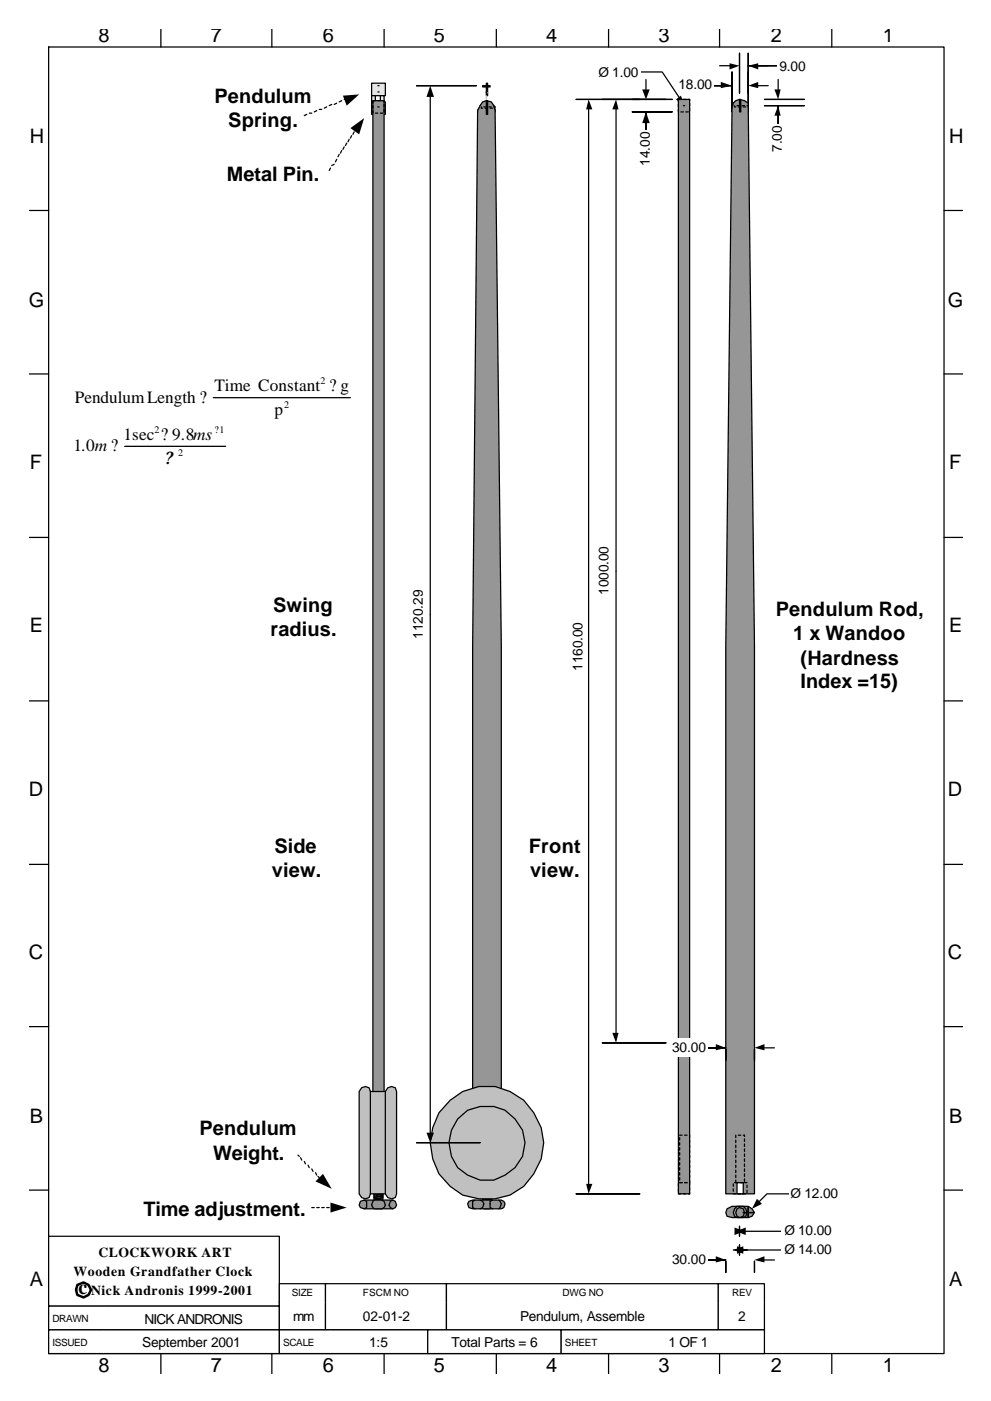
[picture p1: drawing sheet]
<svg xmlns="http://www.w3.org/2000/svg" width="210mm" height="297mm" viewBox="0 0 210 297" stroke-linecap="round" stroke-linejoin="round" font-family="sans-serif">
<g fill="none" stroke="#000" stroke-width=".26">
<path d="M10.3 10h190v277h-190zM34.1 6.2v3.8M57.7 6.2v3.8M81.5 6.2v3.8M105.3 6.2v3.8M129.1 6.2v3.8M152.7 6.2v3.8M176.5 6.2v3.8M6.3 44.6h4M200.3 44.6h4M6.3 79.3h4M200.3 79.3h4"/>
<path d="M6.3 113.9h4M200.3 113.9h4M6.3 148.6h4M200.3 148.6h4M6.3 183.3h4M200.3 183.3h4M6.3 217.7h4M200.3 217.7h4M6.3 252.3h4M200.3 252.3h4M34.1 287v4.3M57.7 287v4.3"/>
<path d="M81.5 287v4.3M105.3 287v4.3M129.1 287v4.3M152.7 287v4.3M176.5 287v4.3"/>
</g>
<g fill="#969696" stroke="#000" stroke-width=".26">
<path d="M154.3 256.3l1-.5h3.4l.8 .5 .6 .8-.6 .8-.8 .2h-3.4l-1-.2-.3-.8z" fill-rule="evenodd"/>
<path d="M155.8 256.3l.6-.5h1.3l.5 .5 .3 .8-.3 .8-.5 .2h-1.3l-.6-.2-.2-.8z" fill-rule="evenodd"/>
</g>
<path d="M155.3 15.3v8.4zM158.7 15.3v8.4zM147.4 18.2h7.9z" fill-rule="evenodd" fill="#fff"/>
<path d="M151.1 18.2h2.1M155.3 15.3v8.4v-8.4M155.3 18.2h-7.9h7.9M158.7 15.3v8.4v-8.4M160.9 18.2h2.1" fill="none" stroke="#000" stroke-width=".26"/>
<path d="M152.9 17.4l2.4 .8-2.4 .5zM158.7 18.2l2.2-.8v1.3z" fill="#000"/>
<path d="M143.4 16.1h7.9v3.9h-7.9z" fill-rule="evenodd" fill="#fff"/>
<path d="M156.4 256.3l.5-.3 .8 .3 .3 .8-.3 .8-.8 .2-.5-.2-.3-.8z" fill-rule="evenodd" fill="#969696" stroke="#000" stroke-width=".26"/>
<path d="M156.1 265h1.9zM156.9 264v2.1z" fill-rule="evenodd" fill="#fff"/>
<path d="M155.6 265h1.3M156.1 265h1.9h-1.9M156.9 266.1v-2.1v2.1M158.5 265h-1.6h9.5" fill="none" stroke="#000" stroke-width=".26"/>
<path d="M156.4 264.2l2.1 .8-2.1 .8zM155.6 265l2.1-.8v1.6z" fill="#000"/>
<g fill="#fff">
<path d="M165.9 262.9h10.8v4h-10.8z" fill-rule="evenodd"/>
<path d="M156.1 261.1h1.9zM156.9 260v2.1z" fill-rule="evenodd"/>
</g>
<path d="M156.1 261.1h1.9h-1.9M156.1 261.1h.8M156.9 262.1v-2.1v2.1M158 261.1h-1.1h9.5" fill="none" stroke="#000" stroke-width=".26"/>
<path d="M155.8 260.3l2.2 .8-2.2 .7zM156.1 261.1l2.1-.8v1.5z" fill="#000"/>
<g fill="#fff">
<path d="M165.9 258.9h10.8v4h-10.8z" fill-rule="evenodd"/>
<path d="M157.7 257.1h2.1zM158.7 256v2.1z" fill-rule="evenodd"/>
</g>
<path d="M157.7 257.1h2.1h-2.1M158.7 258.1v-2.1v2.1M167.7 253.1h-5l-1.6 1.6" fill="none" stroke="#000" stroke-width=".26"/>
<path d="M160.6 254.2l1.1 1-2.2 1.1z" fill="#000"/>
<g fill="#fff">
<path d="M167.5 251h10.8v4h-10.8z" fill-rule="evenodd"/>
<path d="M154 267.4v2.4zM160.1 267.4v2.4zM146.3 267.1h7.7z" fill-rule="evenodd"/>
</g>
<path d="M149.8 267.1h2.3M154 269.8v-2.4v2.4M154 267.1h-7.7h7.7M160.1 269.8v-2.4v2.4M161.9 267.1h2.4" fill="none" stroke="#000" stroke-width=".26"/>
<path d="M151.9 266.3l2.1 .8-2.1 .6zM160.1 267.1l2.1-.8v1.4z" fill="#000"/>
<path d="M142.3 265h7.7v4h-7.7z" fill-rule="evenodd" fill="#fff"/>
<path d="M155.3 22.4v.8M155.6 23.7v.3l.2 .3M156.1 21.6l-.5 .3M156.1 24.5l.3 .3M156.6 21.3h.6M156.9 24.8h.5M157.7 21.3l.5 .3M158.2 24.3l-.2 .2M158.5 22.1l.2 .6M158.7 23.2l-.2 .5" fill="none" stroke="#000" stroke-width=".26"/>
<path d="M156.1 21.3l.8-.2 1.1 .2 .7 .6 1.4 115.1v116.1h-6.1v-116.1l1.3-114.1 .3-1z" fill-rule="evenodd" fill="#969696" stroke="#000" stroke-width=".26"/>
<path d="M156.9 21.1h.3v2.6h-.3z" fill-rule="evenodd" fill="#fff" stroke="#000" stroke-width=".26"/>
<path d="M155.8 22.4v.3h.3M156.4 22.4h.5M156.6 22.7h.6M157.4 22.4h.6M157.7 22.7h.5M158.5 22.4h.2v.3" fill="none" stroke="#000" stroke-width=".26"/>
<path d="M156.4 250.7h1.3v2.4h-1.3z" fill-rule="evenodd" fill="#fff" stroke="#000" stroke-width=".26"/>
<g fill="none" stroke="#000" stroke-width=".26">
<path d="M155.6 253.1h.5M155.6 251v.5M155.6 252.1v.5M155.8 250.7h.8M156.1 240.7v.5M156.1 241.7v.6M156.1 242.8v.5M156.1 243.9v.5M156.1 244.9v.5M156.1 246v.5M156.1 247v.6M156.1 248.1v.5"/>
<path d="M156.1 249.1v.6M156.1 250.2v.5M156.6 240.7h.6M156.6 253.1h.6M156.9 250.7h.8M157.7 240.7h.3v.2M157.7 253.1h.5M158 250.7h.5M158 241.5v.5M158 242.5v.6M158 243.6v.5M158 244.7v.5"/>
<path d="M158 245.7v.5M158 246.8v.5M158 247.8v.6M158 248.9v.5M158 249.9v.6M158.5 251.3v.5M158.5 252.3v.6"/>
</g>
<path d="M134.1 23.7h8.5zM134.1 21.1h8.5zM137.1 23.7v8z" fill-rule="evenodd" fill="#fff"/>
<path d="M137.1 16.8v2.2M134.1 23.7h8.5h-8.5M134.1 21.1h8.5h-8.5M137.1 23.7v8v-8M137.1 25.8v2.2" fill="none" stroke="#000" stroke-width=".26"/>
<path d="M136.3 19h1.5l-.7 2.1zM137.1 23.7l.7 2.4h-1.5z" fill="#000"/>
<g fill="#fff">
<path d="M134.9 27.7h4v7.9h-4z" fill-rule="evenodd"/>
<path d="M162.2 22.4h8.5zM162.2 21.1h8.5zM165.1 22.4v7.1z" fill-rule="evenodd"/>
</g>
<path d="M165.1 16.8v2.2M162.2 22.4h8.5h-8.5M162.2 21.1h8.5h-8.5M165.1 22.4v7.1v-7.1M165.1 24.5v2.1" fill="none" stroke="#000" stroke-width=".26"/>
<path d="M164.3 19h1.3l-.5 2.1zM165.1 22.4l.5 2.1h-1.3z" fill="#000"/>
<g fill="#fff">
<path d="M163 26.4h4v6.1h-4z" fill-rule="evenodd"/>
<path d="M156.9 11.3v8.5zM158.7 11.3v8.5zM158.7 13.9h9.3z" fill-rule="evenodd"/>
</g>
<path d="M152.7 13.9h2.3M156.9 11.3v8.5v-8.5M158.7 11.3v8.5v-8.5M158.7 13.9h9.3h-9.3M160.9 13.9h2.1" fill="none" stroke="#000" stroke-width=".26"/>
<path d="M154.8 13.4l2.1 .5-2.1 .8zM158.7 13.9l2.2-.5v1.3z" fill="#000"/>
<g fill="#fff">
<path d="M164.8 11.8h6.4v4.3h-6.4z" fill-rule="evenodd"/>
<path d="M144.2 22.4h2.1zM145.3 21.3v2.2z" fill-rule="evenodd"/>
</g>
<path d="M135.5 15.3h5l3.7 5.5M144.2 22.4h2.1h-2.1M145.3 23.5v-2.2v2.2" fill="none" stroke="#000" stroke-width=".26"/>
<path d="M143.4 21.1l1.1-.8 .8 2.1z" fill="#000"/>
<g fill="#fff">
<path d="M126.7 13.1h9.3v4.3h-9.3z" fill-rule="evenodd"/>
<path d="M59.3 272.2h9.8v3.9h-9.8z" fill-rule="evenodd"/>
</g>
<path d="M10.3 262.1h49v14.8h-49z" fill-rule="evenodd" fill="#fff" stroke="#000" stroke-width=".26"/>
<path d="M59.3 276.1v-3.9h9.8v3.9" fill="none" stroke="#000" stroke-width=".26"/>
<path d="M69.1 272.2h25.6v3.9h-25.6z" fill-rule="evenodd" fill="#fff"/>
<path d="M69.1 276.1v-3.9h25.6v3.9" fill="none" stroke="#000" stroke-width=".26"/>
<path d="M94.7 272.2h57.7v3.9h-57.7z" fill-rule="evenodd" fill="#fff"/>
<path d="M94.7 276.1v-3.9h57.7v3.9" fill="none" stroke="#000" stroke-width=".26"/>
<path d="M152.4 272.2h9.8v3.9h-9.8z" fill-rule="evenodd" fill="#fff"/>
<path d="M152.4 276.1v-3.9h9.8v3.9" fill="none" stroke="#000" stroke-width=".26"/>
<path d="M10.3 276.9h12.7v5.1h-12.7z" fill-rule="evenodd" fill="#fff"/>
<path d="M23 276.9h-12.7v5.1h12.7" fill="none" stroke="#000" stroke-width=".26"/>
<path d="M23 276.9h36.3v5.1h-36.3z" fill-rule="evenodd" fill="#fff"/>
<path d="M23 276.9h36.3v5.1h-36.3" fill="none" stroke="#000" stroke-width=".26"/>
<path d="M59.3 276.1h9.8v5.9h-9.8z" fill-rule="evenodd" fill="#fff"/>
<path d="M59.3 276.1v5.9h9.8v-5.9" fill="none" stroke="#000" stroke-width=".26"/>
<path d="M69.1 276.1h25.6v5.9h-25.6z" fill-rule="evenodd" fill="#fff"/>
<path d="M69.1 276.1v5.9h25.6v-5.9" fill="none" stroke="#000" stroke-width=".26"/>
<path d="M94.7 276.1h57.7v5.9h-57.7z" fill-rule="evenodd" fill="#fff"/>
<path d="M94.7 276.1v5.9h57.7v-5.9" fill="none" stroke="#000" stroke-width=".26"/>
<path d="M152.4 276.1h9.8v5.9h-9.8z" fill-rule="evenodd" fill="#fff"/>
<path d="M152.4 276.1v5.9h9.8v-5.9" fill="none" stroke="#000" stroke-width=".26"/>
<path d="M10.3 282h11.7v5h-11.7z" fill-rule="evenodd" fill="#fff"/>
<path d="M22 282h-11.7v5h11.7" fill="none" stroke="#000" stroke-width=".26"/>
<path d="M22 282h37.3v5h-37.3z" fill-rule="evenodd" fill="#fff"/>
<path d="M22 282h37.3v5h-37.3" fill="none" stroke="#000" stroke-width=".26"/>
<path d="M59.3 282h10.8v5h-10.8z" fill-rule="evenodd" fill="#fff"/>
<path d="M70.1 282h-10.8v5h10.8" fill="none" stroke="#000" stroke-width=".26"/>
<path d="M70.1 282h20.7v5h-20.7z" fill-rule="evenodd" fill="#fff"/>
<path d="M70.1 282h20.7v5h-20.7" fill="none" stroke="#000" stroke-width=".26"/>
<path d="M90.8 282h28.3v5h-28.3z" fill-rule="evenodd" fill="#fff" stroke="#000" stroke-width=".26"/>
<path d="M119.1 282h10.8v5h-10.8z" fill-rule="evenodd" fill="#fff"/>
<path d="M129.9 282h-10.8v5h10.8" fill="none" stroke="#000" stroke-width=".26"/>
<path d="M129.9 282h32.3v5h-32.3z" fill-rule="evenodd" fill="#fff"/>
<path d="M129.9 282h32.3v5h-32.3" fill="none" stroke="#000" stroke-width=".26"/>
<path d="M122.2 253.1h13.5zM122.2 21.1h13.5z" fill-rule="evenodd" fill="#fff"/>
<path d="M122.2 21.1h13.5h-13.5M124.9 22.9v228.1M122.2 253.1h13.5h-13.5" fill="none" stroke="#000" stroke-width=".26"/>
<path d="M124.9 21.1l.8 2.1h-1.3zM124.4 251h1.3l-.8 2.1z" fill="#000"/>
<path d="M120.4 131.4h4.2v11.1h-4.2z" fill-rule="evenodd" fill="#fff"/>
<path d="M143.9 21.1h2.4v232h-2.4z" fill-rule="evenodd" fill="#969696" stroke="#000" stroke-width=".26"/>
<g fill="none" stroke="#000" stroke-width=".26">
<path d="M143.9 22.1v.6M143.9 23.2v.5M144.5 21.1h-.6v.5M144.5 23.7h.5M145 21.1h.5M145.5 23.7h.5M146 21.1h.3v.2M146.3 21.9v.5M146.3 22.9v.6M143.9 253.1h.6M143.9 251v.5M143.9 252.1v.5"/>
<path d="M144.2 250.7h.5M144.2 240.7h.5M144.2 241.2v.5M144.2 242.3v.5M144.2 243.3v.6M144.2 244.4v.5M144.2 245.4v.6M144.2 246.5v.5M144.2 247.6v.5M144.2 248.6v.5M144.2 249.7v.5M145 253.1h.5"/>
<path d="M145.3 250.7h.5M145.3 240.7h.5M146.3 252.9v.2h-.3M146.3 240.7v.5M146.3 241.7v.6M146.3 242.8v.5M146.3 243.9v.5M146.3 244.9v.5M146.3 246v.5M146.3 247v.6M146.3 248.1v.5M146.3 249.1v.6"/>
<path d="M146.3 250.2v1.1M146.3 251.8v.5"/>
</g>
<path d="M145 22.4h.3z" fill="#fff" stroke="#000" stroke-width=".26"/>
<g fill="none" stroke="#000" stroke-width=".26">
<path d="M65.1 24.3l-.5 .2M65.6 24h.5M67.2 23.5l-.5 .2M67.7 23.2h.6M69.3 22.7l-.5 .2M70.1 35.6l-.3 .6M70.4 22.1l-.6 .3M70.9 34.8l-.5 .3M71.4 21.9l-.5 .2M71.4 33.8l-.2 .5M72 32.7l-.3 .5M72.5 21.3l-.5 .3"/>
<path d="M72.5 31.9l-.3 .6M73 21.1h.3M73 31.1l-.2 .6M73.6 30.3l-.3 .6M74.1 29.5l-.3 .6M74.6 28.8l-.3 .5M75.1 28l-.2 .5M26.5 94.6h21.4M45.2 84.3h29.1M63.2 244.9l.3 .3M63.8 245.4l.2 .6M64.6 246.2l.2 .6"/>
<path d="M65.4 247l.2 .6M66.1 247.8l.3 .6M66.1 256h.6M66.9 248.6l.3 .5M67.2 256h.5M67.5 249.4l.2 .3M68.3 256h.5M69.3 256h.5"/>
</g>
<path d="M72.8 20.3l3.4-.3-2.6 2.4zM74.3 27.2l3-2.2-1.1 3.5zM68.5 248.9l1.9 3.2-3.5-1.6zM70.1 255l3.5 1-3.5 1.1z" fill="#000"/>
<g fill="#e6e6e6" stroke="#000" stroke-width=".26">
<path d="M78.8 17.6h3v2.7h-3z" fill-rule="evenodd"/>
<path d="M78.8 21.6h3v2.7h-3z" fill-rule="evenodd"/>
<path d="M78.8 20.3h.8v1.3h-.8z" fill-rule="evenodd"/>
<path d="M80.7 20.3h.8v1.3h-.8z" fill-rule="evenodd"/>
</g>
<path d="M80.2 18.2h.2z" fill="#c0c0c0" stroke="#000" stroke-width=".26"/>
<g fill="#fff" stroke="#000" stroke-width=".26">
<path d="M80.2 24h.2z"/>
<path d="M80.2 19.5h.2z"/>
<path d="M80.2 22.4h.2z"/>
</g>
<path d="M79.1 21.3h2.4v231h-2.4z" fill-rule="evenodd" fill="#969696" stroke="#000" stroke-width=".26"/>
<g fill="none" stroke="#000" stroke-width=".26">
<path d="M79.1 22.4v.5M79.1 23.5v.5M79.6 21.3h-.5v.6M79.6 24h.6M80.2 21.3h.5M80.7 24h.5M81.2 21.3h.3v.3M81.5 22.1v.6M81.5 23.2v.5M79.4 253.4v.5h.5M79.4 243.9v.5M79.4 244.9v.5"/>
<path d="M79.4 246v.5M79.4 247v.6M79.4 248.1v.5M79.4 249.1v.6M79.4 250.2v.5M79.4 251.3v.5M79.4 252.3v.6M79.9 243.9h.5M80.4 253.9h.6M81 243.9h.2v.2M81.2 244.7v.5M81.2 245.7v.5"/>
<path d="M81.2 246.8v.5M81.2 247.8v.6M81.2 248.9v.5M81.2 249.9v.6M81.2 251v.5M81.2 252.1v.5M81.2 253.1v.5"/>
</g>
<path d="M80.2 22.7h.2z" fill="#fff" stroke="#000" stroke-width=".26"/>
<path d="M79.4 245.2l.2-.3h1.1l.5 .3v9.2h-1.8z" fill-rule="evenodd" fill="#c0c0c0" stroke="#000" stroke-width=".26"/>
<g fill="none" stroke="#000" stroke-width=".26">
<path d="M79.4 254.2l1.8-.3-1.8 .5M79.4 253.4l1.8-.3-1.8 .5M79.4 252.6l1.8-.3-1.8 .6M79.4 251.8l1.8-.3-1.8 .6M79.4 250.7l1.8-.2-1.8 .5M79.4 249.9l1.8-.2-1.8 .5M79.4 245.4h1.8M81.2 253.4l-1.8 .5 1.8-.3M81.2 252.6l-1.8 .5 1.8-.2M81.2 251.8l-1.8 .5 1.8-.2M81.2 251l-1.8 .5 1.8-.2M81.2 250.7l-1.8 .6"/>
<path d="M81.2 249.9l-1.8 .6 1.8-.3M81.2 249.4l-1.8 .3M81.2 254.2l-1 .2"/>
</g>
<path d="M79.6 254.4h1.4v1.9h-1.4z" fill-rule="evenodd" fill="#c0c0c0" stroke="#000" stroke-width=".26"/>
<g fill="none" stroke="#000" stroke-width=".26">
<path d="M79.4 249.9l1.8-.2-1.8 .5M79.4 249.1l1.8-.2-1.8 .5M79.4 248.4l1.8-.3-1.8 .5M79.4 247.6l1.8-.3-1.8 .5M79.4 246.8l1.8-.3-1.8 .5M79.4 246l1.8-.3-1.8 .5M80.2 245.4l-.8 .3 1.8-.3M81.2 249.9l-1.8 .6M81.2 249.1l-1.8 .6 1.8-.3M81.2 248.4l-1.8 .5 1.8-.3M81.2 247.6l-1.8 .5 1.8-.3M81.2 246.8l-1.8 .5 1.8-.3"/>
<path d="M81.2 246l-1.8 .5 1.8-.3"/>
</g>
<path d="M76.5 254.7l.8-.3h6l.6 .3 .2 .8-.2 .5-.6 .3h-6l-.8-.3-.3-.5z" fill-rule="evenodd" fill="#969696" stroke="#000" stroke-width=".26"/>
<path d="M77.3 254.4l.5 .3v1.3l-.5 .3M79.4 254.4l-.3 .3-.3 .8 .6 .8M81 254.4l.5 .3 .3 .8-.3 .5-.5 .3M83.3 254.4l-.5 .3-.3 .8 .3 .5 .5 .3" fill="none" stroke="#000" stroke-width=".26"/>
<path d="M76.7 230.6l.8-.2 .8 .2 .3 .8h3.2l.5-.8 .8-.2 .8 .2 .2 .8v21.7l-.2 .8-.8 .3-.8-.3-.5-.8h-3.2l-.3 .8-.8 .3-.8-.3-.5-.8v-21.7z" fill-rule="evenodd" fill="#c0c0c0" stroke="#000" stroke-width=".26"/>
<path d="M78.6 231.4v21.7M81.8 231.4v21.7" fill="none" stroke="#000" stroke-width=".26"/>
<g fill="#e6e6e6" stroke="#000" stroke-width=".26">
<path d="M102.4 18.2h1.6v.2h-1.6z" fill-rule="evenodd"/>
<path d="M103.2 17.6h.3v2.7h-.3z" fill-rule="evenodd"/>
<path d="M103.2 21.6h.3v2.7h-.3z" fill-rule="evenodd"/>
</g>
<path d="M103.2 20.3v1.3" fill="none" stroke="#c0c0c0" stroke-width=".26"/>
<path d="M103.2 24h.3z" fill="#e6e6e6"/>
<path d="M103.2 24h.3" fill="none" stroke="#000" stroke-width=".26"/>
<path d="M103.2 22.4h.3v.3h-.3z" fill-rule="evenodd" fill="#e6e6e6"/>
<path d="M103.2 22.4v.3h.3" fill="none" stroke="#000" stroke-width=".26"/>
<path d="M103.2 19.5h.3v.3h-.3z" fill-rule="evenodd" fill="#e6e6e6"/>
<path d="M103.2 19.5v.3h.3" fill="none" stroke="#000" stroke-width=".26"/>
<path d="M102.4 245.2l.3-.3h1l.5 .3v9.2h-1.8z" fill-rule="evenodd" fill="#c0c0c0" stroke="#000" stroke-width=".26"/>
<g fill="none" stroke="#000" stroke-width=".26">
<path d="M102.4 253.6l1.8-.2-1.8 .5M102.4 252.9l1.8-.3-1.8 .5M102.4 252.1l1.8-.3-1.8 .5M102.4 251.3l1.8-.3-1.8 .5M102.4 250.5l1.8-.3-1.8 .5M102.4 249.7l1.8-.3-1.8 .5M102.4 245.2h1.8M104.2 253.9l-1.8 .5M104.2 253.6l-1.8 .6M104.2 252.9l-1.8 .5 1.8-.3M104.2 252.1l-1.8 .5 1.8-.3M104.2 251.3l-1.8 .5 1.8-.3"/>
<path d="M104.2 250.5l-1.8 .5 1.8-.3M104.2 249.7l-1.8 .5 1.8-.3M104.2 254.2l-1 .2"/>
</g>
<path d="M102.7 254.4h1.3v1.9h-1.3z" fill-rule="evenodd" fill="#c0c0c0" stroke="#000" stroke-width=".26"/>
<g fill="none" stroke="#000" stroke-width=".26">
<path d="M101.6 22.9l-.3 .6M101.6 24l.3 .5M102.1 22.1l-.2 .3M102.4 24.8l.3 .2h.2M102.9 21.6h-.2l-.3 .3M103.5 21.6h.2l.3 .3M104 24.8l-.3 .2h-.2M104.5 22.1l.3 .3v.3M104.8 24.3v.2h-.3M105 23.2v.5M102.4 249.7l1.8-.3-1.8 .5M102.4 248.9l1.8-.3-1.8 .5"/>
<path d="M102.4 248.1l1.8-.3-1.8 .6M102.4 247.3l1.8-.3-1.8 .6M102.4 246.5l1.8-.3-1.8 .6M103.2 245.2l-.8 .2M104.2 249.7l-1.8 .5 1.8-.3M104.2 248.9l-1.8 .5 1.8-.3M104.2 248.1l-1.8 .5 1.8-.2M104.2 247.3l-1.8 .5 1.8-.2M104.2 246.5l-1.8 .5 1.8-.2M104.2 245.7l-1.8 .5 1.8-.2M104.2 245.4l-1.8 .6M104.2 245.2l-1.8 .5"/>
</g>
<path d="M102.4 21.6l.8-.3 1 .3 .6 .8 .2 1.1 1.4 113.7v116.2h-6.1v-116.2l1-113.7z" fill-rule="evenodd" fill="#969696" stroke="#000" stroke-width=".26"/>
<path d="M103.2 21.3h.3v3h-.3z" fill-rule="evenodd" fill="#fff" stroke="#000" stroke-width=".26"/>
<path d="M102.1 22.7v.2h.3M102.7 22.7h.5M102.9 22.9h.6M103.7 22.7h.5M104 22.9h.5M104.8 22.7h.2v.2" fill="none" stroke="#000" stroke-width=".26"/>
<path d="M102.7 251h1.3v2.4h-1.3z" fill-rule="evenodd" fill="#c0c0c0" stroke="#000" stroke-width=".26"/>
<g fill="none" stroke="#000" stroke-width=".26">
<path d="M101.9 253.4h.5M101.9 251.3v.5M101.9 252.3v.6M102.1 251h.8M102.4 240.9v.6M102.4 242v.5M102.4 243.1v.5M102.4 244.1v.6M102.4 245.2v.5M102.4 246.2v.6M102.4 247.3v.5M102.4 248.4v.5"/>
<path d="M102.4 249.4v.5M102.4 250.5v.5M102.9 240.9h.6M102.9 253.4h.6M103.2 251h.8M104 240.9h.2v.3M104 253.4h.5M104.2 251h.6M104.2 241.7v.6M104.2 242.8v.5M104.2 243.9v.5M104.2 244.9v.5"/>
<path d="M104.2 246v.5M104.2 247v.6M104.2 248.1v.5M104.2 249.1v.6M104.2 250.2v.5M104.8 251.5v.6M104.8 252.6v.5"/>
</g>
<g fill="#c0c0c0" stroke="#000" stroke-width=".26">
<path d="M95.5 233.3a11.5 11.5 0 0 1 17.7 2.6 11 11 0 0 1 0 13 11.2 11.2 0 0 1-11.6 5.3l-3.4-.8a12.2 12.2 0 0 1-2.7-20.1z" fill-rule="evenodd"/>
<path d="M97.1 237.2l2.1-1.8a8.4 8.4 0 0 1 11.7 4.2 7.5 7.5 0 0 1-3.7 9.5l-2.4 1.1h-2.9l-2.7-1.1a7.7 7.7 0 0 1-3.4-9.5z" fill-rule="evenodd"/>
</g>
<path d="M99.5 254.7l.8-.3h6.1l.5 .3 .3 .5-.3 .8-.5 .3h-6.1l-.8-.3-.3-.8z" fill-rule="evenodd" fill="#969696" stroke="#000" stroke-width=".26"/>
<path d="M100.8 254.4l-.5 .3v1.3l.5 .3M101.9 254.4l.5 .3 .3 .5-.3 .8-.5 .3M104.5 254.4l-.5 .3v1.3l.5 .3M105.8 254.4l.6 .8-.3 .8-.3 .3" fill="none" stroke="#000" stroke-width=".26"/>
<path d="M88.4 242.3h13.5zM88.4 18.2h12.7z" fill-rule="evenodd" fill="#fff"/>
<path d="M88.4 18.2h12.7h-12.7M91.3 20.3v220.1M88.4 242.3h13.5h-13.5" fill="none" stroke="#000" stroke-width=".26"/>
<path d="M91.3 18.2l.8 2.3h-1.6zM90.5 240.2h1.6l-.8 2.1z" fill="#000"/>
<path d="M86.8 124.8h4v11.1h-4z" fill-rule="evenodd" fill="#fff"/>
<path d="M16.4 272.4l1.3-.5 1.1 .5 .5 1.1-.5 1-1.1 .6-1.3-.6-.3-1z" fill="none" stroke="#000" stroke-width=".53"/>
<path d="M127.8 221.1h13.5zM127.8 21.1h13.5z" fill-rule="evenodd" fill="#fff"/>
<path d="M127.8 21.1h13.5h-13.5M130.7 22.9v196.1M127.8 221.1h13.5h-13.5" fill="none" stroke="#000" stroke-width=".26"/>
<path d="M130.7 21.1l.5 2.1h-1.3zM129.9 219h1.3l-.5 2.1z" fill="#000"/>
<g fill="#fff">
<path d="M126.2 115.5h4v11.1h-4z" fill-rule="evenodd"/>
<path d="M154 222.4v2.4zM160.1 222.4v2.4zM146.3 222.2h7.7z" fill-rule="evenodd"/>
</g>
<path d="M149.8 222.2h2.3M154 224.8v-2.4v2.4M154 222.2h-7.7h7.7M160.1 224.8v-2.4v2.4M161.9 222.2h2.4" fill="none" stroke="#000" stroke-width=".26"/>
<path d="M151.9 221.4l2.1 .8-2.1 .5zM160.1 222.2l2.1-.8v1.3z" fill="#000"/>
<path d="M142.3 220h7.7v4h-7.7z" fill-rule="evenodd" fill="#fff"/>
<g font-size="4.2">
<text x="20.9" y="8.9">8</text>
<text x="44.7" y="8.9">7</text>
<text x="68.5" y="8.9">6</text>
<text x="92.1" y="8.9">5</text>
<text x="115.9" y="8.9">4</text>
<text x="139.7" y="8.9">3</text>
<text x="163.5" y="8.9">2</text>
<text x="187.3" y="8.9">1</text>
<text x="45.5" y="21.9">Pendulum</text>
<text x="48.4" y="26.9">Spring.</text>
<text x="6.3" y="30.3">H</text>
<text x="201.3" y="30.3">H</text>
<text x="48.2" y="38.3">Metal Pin.</text>
<text x="6.1" y="65">G</text>
<text x="201.1" y="65">G</text>
<text x="6.3" y="99.4">F</text>
<text x="201.3" y="99.4">F</text>
<text x="57.9" y="129.8">Swing</text>
<text x="164.6" y="130.6">Pendulum Rod,</text>
<text x="6.3" y="134.1">E</text>
<text x="57.4" y="134.8">radius.</text>
<text x="168.3" y="135.6">1 x Wandoo</text>
<text x="201.3" y="134.1">E</text>
<text x="169.9" y="140.9">(Hardness</text>
<text x="169.9" y="146">Index =15)</text>
<text x="6.1" y="168.7">D</text>
<text x="201.1" y="168.7">D</text>
<text x="57.7" y="185.9">view.</text>
<text x="58.2" y="180.9">Side</text>
<text x="112.2" y="180.9">Front</text>
<text x="112.4" y="185.9">view.</text>
<text x="6.1" y="203.4">C</text>
<text x="201.1" y="203.4">C</text>
<text x="6.3" y="238">B</text>
<text x="201.3" y="238">B</text>
<text x="42.3" y="240.7">Pendulum</text>
<text x="45.2" y="246">Weight.</text>
<text x="30.4" y="257.9">Time adjustment.</text>
<text x="6.3" y="272.7">A</text>
<text x="16.7" y="274.3">c</text>
<text x="201.3" y="272.7">A</text>
<text x="20.9" y="291">8</text>
<text x="44.7" y="291">7</text>
<text x="68.5" y="291">6</text>
<text x="92.1" y="291">5</text>
<text x="115.9" y="291">4</text>
<text x="139.7" y="291">3</text>
<text x="163.5" y="291">2</text>
<text x="187.3" y="291">1</text>
</g>
<g font-size="3.7">
<text x="45.5" y="83">Time Constant ? g</text>
<text x="15.9" y="85.4">PendulumLength ?</text>
<text x="58.2" y="88">p</text>
<text x="15.6" y="95.7">1.0m ?</text>
<text x="26.2" y="93.3">1sec ? 9.8ms</text>
<text x="34.9" y="98.3">?</text>
</g>
<g font-size="2.9">
<text x="127" y="16.3">Ø 1.00</text>
<text x="165.4" y="15">9.00</text>
<text x="143.9" y="19">18.00</text>
<text x="137.8" y="35.1" transform="rotate(-90 137.8 35.1)">14.00</text>
<text x="165.9" y="32.2" transform="rotate(-90 165.9 32.2)">7.00</text>
<text x="129.1" y="126.1" transform="rotate(-90 129.1 126.1)">1000.00</text>
<text x="89.7" y="135.4" transform="rotate(-90 89.7 135.4)">1120.29</text>
<text x="123.6" y="142.3" transform="rotate(-90 123.6 142.3)">1160.00</text>
<text x="142.6" y="223">30.00</text>
<text x="167.7" y="253.9">Ø 12.00</text>
<text x="166.4" y="261.8">Ø 10.00</text>
<text x="20.9" y="266.6">CLOCKWORK ART</text>
<text x="142.6" y="267.9">30.00</text>
<text x="166.4" y="265.8">Ø 14.00</text>
<text x="15.6" y="270.6">Wooden Grandfather Clock</text>
<text x="19.3" y="274.5">Nick Andronis 1999-2001</text>
<text x="30.7" y="280.6">NICK ANDRONIS</text>
<text x="62.2" y="280.1">mm</text>
<text x="77" y="280.1">02-01-2</text>
<text x="110.3" y="280.1">Pendulum, Assemble</text>
<text x="156.6" y="280.1">2</text>
<text x="30.2" y="285.7">September 2001</text>
<text x="78.3" y="285.7">1:5</text>
<text x="95.8" y="285.7">Total Parts = 6</text>
<text x="141.8" y="285.7">1 OF 1</text>
</g>
<g font-size="2.1">
<text x="68" y="81.4">2</text>
<text x="60.3" y="86.4">2</text>
<text x="32.8" y="91.7">2</text>
<text x="45.5" y="91.7">?1</text>
<text x="37.8" y="96.7">2</text>
<text x="61.9" y="274.8">SIZE</text>
<text x="77" y="274.8">FSCM NO</text>
<text x="119.3" y="274.8">DWG NO</text>
<text x="155.3" y="274.8">REV</text>
<text x="11.1" y="280.4">DRAWN</text>
<text x="11.1" y="285.4">ISSUED</text>
<text x="60.1" y="285.4">SCALE</text>
<text x="119.9" y="285.4">SHEET</text>
</g>
</svg>
